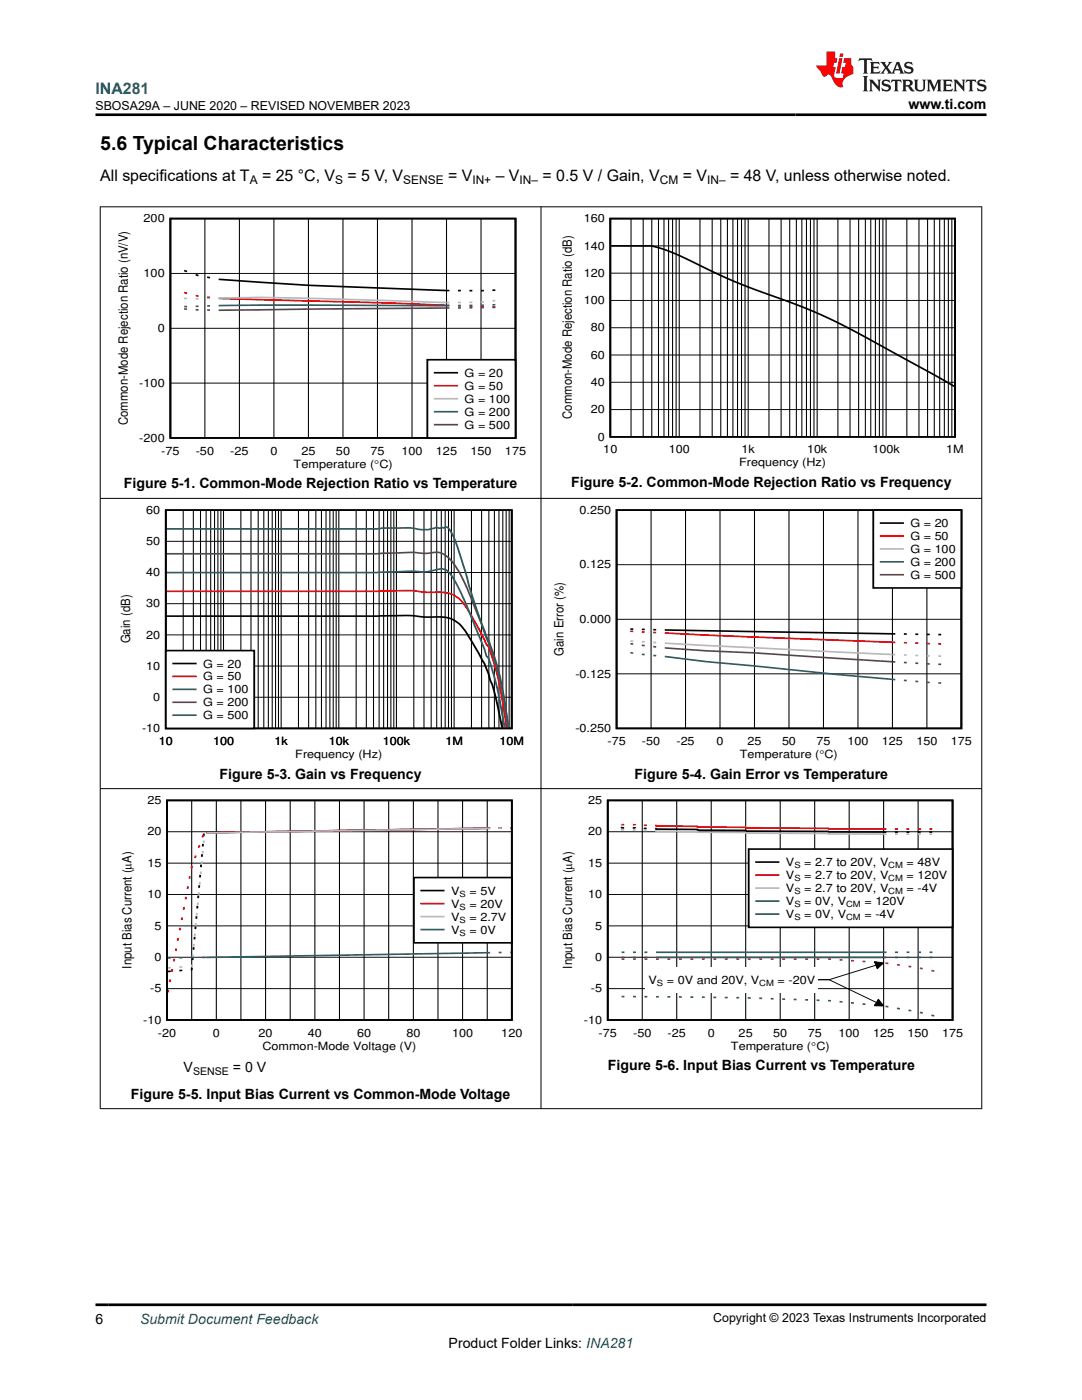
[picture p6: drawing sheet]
<svg xmlns="http://www.w3.org/2000/svg" width="216mm" height="279mm" viewBox="0 0 216 279" stroke-linecap="round" stroke-linejoin="round" font-family="sans-serif">
<path d="M34 43.6h68.9v43.8h-68.9zM36.7 54l.6 .2M39 54.8l.6 .2M41.3 55.3l.6 .1M43.6 55.7h.1M43.6 55.7l17.9 1.2 28.2 1.1M91.4 58h.6M93.7 58h.6M96.5 58h-.5M98.8 57.9h-.5" fill="none" stroke="#000" stroke-width=".35"/>
<path d="M34 54.6h68.9M40.9 43.6v43.8M47.8 43.6v43.8M54.7 43.6v43.8M61.5 43.6v43.8M68.4 43.6v43.8M75.3 43.6v43.8M82.2 43.6v43.8M89.1 43.6v43.8M96 43.6v43.8M34 76.5h68.9M34 65.5h68.9" fill="none" stroke="#000" stroke-width=".2"/>
<path d="M36.7 58.4l.6 .1M39 59l.6 .1M41.3 59.3l.6 .1M43.6 59.6h.1M43.6 59.6l34.5 .9 11.6 .5M91.4 61h.6M93.7 61.1h.6M96 61.2h.5M98.3 61.2l.5 .1" fill="none" stroke="#f00" stroke-width=".35"/>
<path d="M36.7 59.5h.6M39 59.6h.6M41.9 59.5l-.6 .1M43.6 59.5h.1M43.6 59.5l8.3-.2 9.6 .2 28.2 .9M98.8 60h-.5M92 60.4h-.6M93.7 60.3h.6M96.5 60.2l-.5 .1" fill="none" stroke="#b8b8b8" stroke-width=".35"/>
<path d="M37.3 61.2h-.6M39.6 61.1h-.6M41.9 61l-.6 .1M43.6 61h.1M43.6 61l17.9-.1 28.2 .1M92 61h-.6M94.3 60.9l-.6 .1M96.5 60.9h-.5M98.8 60.8h-.5" fill="none" stroke="#295c75" stroke-width=".35"/>
<path d="M36.7 61.7h.6M39 61.8h.6M41.3 61.9h.6M43.6 61.9h.1M89.7 61.5l-46.1 .4M91.4 61.4h.6M94.3 61.4h-.6M96.5 61.4h-.5M98.8 61.3l-.5 .1" fill="none" stroke="#68275f" stroke-width=".35"/>
<path d="M85.3 71.8h17.6v15.6h-17.6z" fill-rule="evenodd" fill="#fff"/>
<path d="M121.8 43.6h68.8v43.6h-68.8zM122 49.1h7.9l1.6 .3 2.6 1 12.5 5.8 12.8 4.8 6.1 2.6 7 3.6 17.9 9.9M85.3 71.8h17.6v15.6h-17.6zM86.8 74.4h4.4M33.1 101.8h69v43.6h-69zM33.3 123l44.9-.1a40.2 40.2 0 0 1 7.3 .3l1.2-.1a6.1 6.1 0 0 1 6.5 3.4l3.5 5.9 .4 1.1a52.7 52.7 0 0 1 3.1 11.7" fill="none" stroke="#000" stroke-width=".35"/>
<path d="M86.8 77h4.4M33.3 118l44.9-.1a34.1 34.1 0 0 1 7.3 .3h1.2a6.3 6.3 0 0 1 6.9 3.9l2.3 4.1 1.2 2.4 .3 .4a64.4 64.4 0 0 1 3.7 16.2" fill="none" stroke="#f00" stroke-width=".35"/>
<path d="M86.8 79.6h4.4" fill="none" stroke="#b8b8b8" stroke-width=".35"/>
<path d="M86.8 82.2h4.4M33.3 114.3h41.8l8.1-.3a10.6 10.6 0 0 0 4.6-.4 2.2 2.2 0 0 1 2.3 1.3l.4 .6a122.9 122.9 0 0 1 6.6 15.4l.3 .4a68.9 68.9 0 0 1 3.3 13.9" fill="none" stroke="#295c75" stroke-width=".35"/>
<path d="M86.8 84.8h4.4M33.3 110.5h41.8l3.5-.1a30.6 30.6 0 0 1 6.1 0h.4a5.7 5.7 0 0 1 3.5 .2 12.2 12.2 0 0 1 4.2 6l4.3 10.5 .3 .4a65.3 65.3 0 0 1 4 17.7" fill="none" stroke="#68275f" stroke-width=".35"/>
<g fill="none" stroke="#000" stroke-width=".2">
<path d="M121.8 60h68.8M121.8 54.5h68.8M121.8 49.1h68.8M125.9 43.6v43.6M128.3 43.6v43.6M130.1 43.6v43.6M131.4 43.6v43.6M132.5 43.6v43.6M133.4 43.6v43.6M134.2 43.6v43.6M134.9 43.6v43.6M135.5 43.6v43.6"/>
<path d="M139.7 43.6v43.6M142.1 43.6v43.6M143.8 43.6v43.6M145.1 43.6v43.6M146.2 43.6v43.6M147.2 43.6v43.6M148 43.6v43.6M148.7 43.6v43.6M149.3 43.6v43.6M153.4 43.6v43.6M155.9 43.6v43.6M157.6 43.6v43.6"/>
<path d="M158.9 43.6v43.6M160 43.6v43.6M160.9 43.6v43.6M161.7 43.6v43.6M162.4 43.6v43.6M163.1 43.6v43.6M167.2 43.6v43.6M169.6 43.6v43.6M171.3 43.6v43.6M172.7 43.6v43.6M173.8 43.6v43.6M174.7 43.6v43.6"/>
<path d="M175.5 43.6v43.6M176.2 43.6v43.6M176.8 43.6v43.6M180.9 43.6v43.6M183.4 43.6v43.6M185.1 43.6v43.6M186.4 43.6v43.6M187.5 43.6v43.6M188.4 43.6v43.6M189.2 43.6v43.6M189.9 43.6v43.6M121.8 76.3h68.8"/>
<path d="M121.8 70.8h68.8M121.8 65.4h68.8M121.8 81.7h68.8M33.1 114.3h69M33.1 108h69M36.6 101.8v43.6M38.6 101.8v43.6M40 101.8v43.6M41.1 101.8v43.6M42 101.8v43.6M42.8 101.8v43.6M43.5 101.8v43.6"/>
<path d="M44.1 101.8v43.6M44.6 101.8v43.6M48.1 101.8v43.6M50.1 101.8v43.6M51.5 101.8v43.6M52.6 101.8v43.6M53.5 101.8v43.6M54.3 101.8v43.6M55 101.8v43.6M55.6 101.8v43.6M56.1 101.8v43.6M59.6 101.8v43.6"/>
<path d="M61.6 101.8v43.6M63 101.8v43.6M64.1 101.8v43.6M65.1 101.8v43.6M65.8 101.8v43.6M66.5 101.8v43.6M67.1 101.8v43.6M67.6 101.8v43.6M71.1 101.8v43.6M73.1 101.8v43.6M74.5 101.8v43.6M75.6 101.8v43.6"/>
<path d="M76.5 101.8v43.6M77.3 101.8v43.6M78 101.8v43.6M78.6 101.8v43.6M79.1 101.8v43.6M82.6 101.8v43.6M84.6 101.8v43.6M86 101.8v43.6M87.1 101.8v43.6M88.1 101.8v43.6M88.8 101.8v43.6M89.5 101.8v43.6"/>
<path d="M90.1 101.8v43.6M90.6 101.8v43.6M94.1 101.8v43.6M96.1 101.8v43.6M97.5 101.8v43.6M98.7 101.8v43.6M99.6 101.8v43.6M100.3 101.8v43.6M101 101.8v43.6M101.6 101.8v43.6M33.1 139.1h69M33.1 132.9h69"/>
<path d="M33.1 126.7h69M33.1 120.5h69"/>
</g>
<path d="M33.3 105.6h41.8l2.7-.2a31.2 31.2 0 0 1 6.5 .3h1.2l1.5-.5 .8 .2 .4-.1 .4 .1 .4-.2 .3 .1 .4 .4a39.1 39.1 0 0 1 3.1 8.2l.8 3 2.7 8.2a71.9 71.9 0 0 1 4.2 14.3l.9 5.8" fill="none" stroke="#286b48" stroke-width=".35"/>
<path d="M33.1 129.8h17.6v15.6h-17.6z" fill-rule="evenodd" fill="#fff"/>
<path d="M123 101.8h68.8v43.6h-68.8zM33.1 129.8h17.6v15.6h-17.6zM34.6 132.4h4.4M125.8 125.5h.6M128.1 125.6h.5M130.4 125.7h.5M132.6 125.7h.1M132.7 125.7l45.9 .8M180.4 126.5h.5M182.6 126.6h.6M184.9 126.6h.6M187.2 126.6h.6" fill="none" stroke="#000" stroke-width=".35"/>
<path d="M34.6 135h4.4M125.8 126h.6M128.1 126.1h.5M130.4 126.2h.5M132.6 126.3h.1M132.7 126.3l45.9 1.9M180.4 128.3h.5M182.6 128.3l.6 .1M184.9 128.4h.6M187.2 128.5h.6" fill="none" stroke="#f00" stroke-width=".35"/>
<path d="M34.6 137.6h4.4M125.8 130.3h.6M128.1 130.6h.5M130.4 130.8l.5 .1M132.6 131h.1M132.7 131l8.2 1 37.7 3.6M180.4 135.8h.5M182.6 136h.6M184.9 136.2h.6M187.2 136.3h.6" fill="none" stroke="#295c75" stroke-width=".35"/>
<path d="M125.8 128.5h.6M128.1 128.8l.5 .1M130.4 129.1h.5M132.6 129.3h.1M132.7 129.3l45.9 2.8M180.4 132.2h.5M182.6 132.3l.6 .1M184.9 132.5h.6M187.2 132.6h.6M34.6 140.2h4.4" fill="none" stroke="#68275f" stroke-width=".35"/>
<path d="M34.6 142.7h4.4" fill="none" stroke="#286b48" stroke-width=".35"/>
<path d="M123 112.7h68.8M129.9 101.8v43.6M136.8 101.8v43.6M143.7 101.8v43.6M150.6 101.8v43.6M157.4 101.8v43.6M164.3 101.8v43.6M171.2 101.8v43.6M178.1 101.8v43.6M185 101.8v43.6M123 134.5h68.8M123 123.6h68.8" fill="none" stroke="#000" stroke-width=".2"/>
<path d="M125.8 127.9l.6 .1M128.1 128.1h.5M130.4 128.2l.5 .1M132.6 128.4h.1M132.7 128.4l45.9 2.2M180.4 130.7h.5M182.6 130.8h.6M184.9 130.9h.6M187.2 130.9h.6" fill="none" stroke="#b8b8b8" stroke-width=".35"/>
<path d="M174.3 101.8h17.5v15.5h-17.5z" fill-rule="evenodd" fill="#fff"/>
<g fill="none" stroke="#000" stroke-width=".35">
<path d="M174.3 101.8h17.5v15.5h-17.5zM175.7 104.4h4.5M33.3 159.7h68.8v43.9h-68.8zM39.6 178.7l-.1 .5M39.8 176.7l-.1 .5M39.9 174.6v.5M40.1 172.5v.6M40.3 170.5v.5M40.5 168.4v.5M40.7 166.4l-.1 .5M97.8 165.3l-56.6 .9M100.1 165.2l-.6 .1"/>
<path d="M101.8 165.2h.2M34.1 193.8l-.6 .1M36.4 193.7h-.6M38.3 193.2v.3h-.2M38.5 191.1l-.1 .5M38.6 189v.5M38.8 187v.5M39 184.9v.5M39.2 182.9v.5M39.4 180.8l-.1 .5"/>
</g>
<g fill="none" stroke="#f00" stroke-width=".35">
<path d="M175.7 107h4.5M37.1 179l-.1 .5M37.5 176.9l-.1 .5M37.9 174.9l-.1 .5M38.3 172.8l-.1 .5M39.1 170.7l-.2 .5M39.8 168.7l-.2 .5M40.6 166.6l-.2 .5M97.8 165.3l-56.6 .9M100.1 165.2l-.6 .1M101.8 165.2h.2M33.6 197.5l-.1 .5"/>
<path d="M34 195.5l-.1 .5M34.4 193.4l-.1 .5M34.8 191.3l-.1 .6M35.2 189.3l-.1 .5M35.5 187.2v.5M36 185.2l-.2 .5M36.3 183.1l-.1 .5M36.7 181l-.1 .6"/>
</g>
<g fill="none" stroke="#b8b8b8" stroke-width=".35">
<path d="M175.7 109.5h4.5M39.7 178.1l-.1 .5M39.9 176l-.1 .5M40.1 173.9l-.1 .6M40.3 171.9l-.1 .5M40.5 169.8l-.1 .5M40.7 167.8l-.1 .5M97.8 165.3l-56.6 .9M100.1 165.3h-.6M101.8 165.2h.2M34.1 193.1l-.6 .1M36.4 193h-.6"/>
<path d="M38.3 192.5v.4h-.2M38.5 190.4l-.1 .5M38.7 188.4l-.1 .5M38.9 186.3l-.1 .5M39.1 184.2l-.1 .6M39.3 182.2l-.1 .5M39.5 180.1l-.1 .5"/>
</g>
<path d="M175.7 112.1h4.5M34.1 191.2h-.6M35.8 191.1h.6M38.7 191.1h-.6M40.9 191.1h-.5M97.8 190.1l-56.6 1M100.1 190.1h-.6M101.8 190.1h.2" fill="none" stroke="#295c75" stroke-width=".35"/>
<path d="M175.7 114.7h4.5" fill="none" stroke="#68275f" stroke-width=".35"/>
<g fill="none" stroke="#000" stroke-width=".2">
<path d="M38.3 159.7v43.9M43.2 159.7v43.9M48.1 159.7v43.9M53 159.7v43.9M57.9 159.7v43.9M62.8 159.7v43.9M67.7 159.7v43.9M72.6 159.7v43.9M77.6 159.7v43.9M82.5 159.7v43.9M87.4 159.7v43.9M92.3 159.7v43.9"/>
<path d="M97.2 159.7v43.9M33.3 178.5h68.8M33.3 172.3h68.8M33.3 166h68.8M33.3 197.3h68.8M33.3 191h68.8M33.3 184.8h68.8"/>
</g>
<path d="M82.6 175.1h19.5v13.1h-19.5z" fill-rule="evenodd" fill="#fff"/>
<g fill="none" stroke="#000" stroke-width=".35">
<path d="M121.3 159.7h68.8v43.9h-68.8zM82.6 175.1h19.5v13.1h-19.5zM84.1 177.7h4.4M124 165.2h.5M126.3 165.2l.5 .1M128.5 165.3h.5M130.8 165.4l.1 .1M130.9 165.4v.1h8.3v.2h9.6v.2l27.5 .2M176.3 166l.6 .1M178.6 166.1h.6M180.9 166.1h.5M183.7 166.1h-.5"/>
<path d="M185.4 166h.6"/>
</g>
<path d="M124 164.5l.6 .1M126.3 164.6l.5 .1M128.5 164.7h.5M130.8 164.7l.1 .1M130.9 164.7v.1l8.3 .1v.2h9.6v.1l27.5 .2M176.3 165.4h.6M178.6 165.4h.6M180.9 165.4h.5M183.2 165.4h.5M185.4 165.4h.6M84.1 180.3h4.4" fill="none" stroke="#f00" stroke-width=".35"/>
<path d="M124 165.6h.5M126.3 165.6l.5 .1M128.5 165.7h.5M130.8 165.8l.1 .1M130.9 165.8v.1h8.3v.2h9.6v.2l28.1 .2M178.6 166.5h.6M180.9 166.5h.5M183.2 166.5h.5M185.4 166.5h.6M84.1 182.9h4.4" fill="none" stroke="#b8b8b8" stroke-width=".35"/>
<g fill="none" stroke="#295c75" stroke-width=".35">
<path d="M84.1 185.5h4.4M124 198.9h.6M124 190h.6M126.3 198.9h.6M126.3 190h.6M128.6 198.9h.6M128.6 190h.6M130.9 198.9h.6M130.9 190h.1M130.9 190h46M133.2 198.9l.6 .1M135.5 199h.5"/>
<path d="M137.8 199h.5M140.1 199h.5M142.3 199l.6 .1M144.6 199.1h.6M146.9 199.1h.6M149.2 199.2h.6M151.5 199.2h.6M153.8 199.3h.6M156.1 199.4h.6M158.4 199.5h.5M160.7 199.5l.5 .1M163 199.6h.5"/>
<path d="M165.2 199.7h.6M167.5 199.9l.6 .1M178.6 190h.6M180.9 190h.6M183.2 190h.6M185.5 190h.6M169.8 200.1l.6 .1M172.1 200.4h.6M174.4 200.6h.6M176.7 200.8l.6 .1M179 201.2l.5 .1M181.3 201.6l.5 .1"/>
<path d="M183.6 202l.5 .2M185.8 202.6l.6 .1"/>
</g>
<g fill="none" stroke="#000" stroke-width=".2">
<path d="M128.2 159.7v43.9M135 159.7v43.9M141.9 159.7v43.9M148.8 159.7v43.9M155.7 159.7v43.9M162.6 159.7v43.9M169.4 159.7v43.9M176.3 159.7v43.9M183.2 159.7v43.9M121.3 178.5h68.8M121.3 172.3h68.8M121.3 166h68.8"/>
<path d="M121.3 197.3h68.8M121.3 191h68.8M121.3 184.8h68.8M174.5 191.9l1.8 .3-1.3 1.1zM174.8 192.6l-9.4 2.9h-2.2h2.2l9.5 4.6M175.3 199.4l1 1.4-1.8-.1z"/>
</g>
<path d="M124 191.1h.6M126.3 191.1h.6M128.6 191.1h.6M130.9 191.1h.1M130.9 191.1h46M178.6 191.1h.6M180.9 191.1h.6M183.2 191.1h.6M185.5 191.1h.6" fill="none" stroke="#286b48" stroke-width=".35"/>
<g fill="none" stroke="#9d3939" stroke-width=".35">
<path d="M124 191.4h.6M126.3 191.4h.6M128.6 191.4h.6M130.9 191.4h.6M133.2 191.4h.6M135.5 191.4h.5M137.8 191.4h.5M140.1 191.4h.5M142.3 191.4h.6M144.6 191.4h.6M146.9 191.4h.6M149.2 191.4h.6"/>
<path d="M151.5 191.4h.6M153.8 191.4h.6M156.1 191.4h.6M158.4 191.4h.5M160.7 191.4h.5M163 191.4h.5M165.2 191.4h.6M167.5 191.6h.6M169.8 191.7l.6 .1M172.1 191.9h.6M174.4 192l.6 .1M176.7 192.2l.6 .1"/>
<path d="M179 192.5l.5 .1M181.3 192.9h.5M183.6 193.2l.5 .1M185.8 193.7l.6 .1"/>
</g>
<path d="M174.5 191.9l1.8 .3-1.3 1.1zM175.3 199.4l1 1.4-1.8-.1z" fill="#000"/>
<g fill="#fff">
<path d="M128.8 193h34.4v5.1h-34.4z" fill-rule="evenodd"/>
<path d="M149.4 169.5h40.7v15.6h-40.7z" fill-rule="evenodd"/>
</g>
<path d="M149.4 169.5h40.7v15.6h-40.7zM150.9 172h4.4" fill="none" stroke="#000" stroke-width=".35"/>
<path d="M150.9 174.6h4.4" fill="none" stroke="#f00" stroke-width=".35"/>
<path d="M150.9 177.2h4.4" fill="none" stroke="#b8b8b8" stroke-width=".35"/>
<path d="M150.9 179.8h4.4" fill="none" stroke="#295c75" stroke-width=".35"/>
<path d="M150.9 182.4h4.4" fill="none" stroke="#286b48" stroke-width=".35"/>
<path d="M19.9 41.3h176.1M20 41.2v180.1M107.9 41.2v180.1M195.9 41.2v180.1M19.9 99.5h176.1M19.9 157.4h176.1M19.9 221.3h176.1" fill="none" stroke="#000" stroke-width=".2"/>
<path d="M171.5 11.6l-.2 .6 .5-.2h.6v.1v2.2l-.2 .4h1l-.2-.4v-2.2v-.1h.5l.5 .2-.1-.6zM173.6 12.4l.2 .3v1.6l-.2 .4h1.9l.1-.6a1.08 1.08 0 0 1-1.3 .2v-.7h.6l.4 .2v-.7l-.4 .2h-.6v-.5l.2-.2a1 1 0 0 1 1 .3l-.1-.5zM175.7 12.4l.9 1.1-1 1.2h.9l-.2-.2 .5-.8 .4 .8-.2 .2h1.6l-.2-.2 .2-.5h.9l.1 .5-.1 .2h.9l-.2-.4-.8-1.9h-.5l-.9 2.1-.9-1.1 .9-1h-.8l.2 .2-.4 .6-.4-.6 .2-.2zM179 12.8l.4 1h-.7zM180.7 12.5a.65 .65 0 0 0-.2 .7 .65 .65 0 0 0 .6 .5l.6 .1 .1 .3a.79 .79 0 0 1-.7 .4 .79 .79 0 0 1-.7-.5l.1 .7 .2-.1a.93 .93 0 0 0 1.1 0 .93 .93 0 0 0 .4-.9 1.46 1.46 0 0 0-1.2-.6l-.1-.3a1.09 1.09 0 0 1 1.2 .2l-.2-.6-.1 .1-.5-.2zM172.2 15.2l.2 .4v2.2l-.2 .4h1l-.2-.4v-2.2l.2-.4zM173.4 15.9l.2 .4v1.5l-.2 .4h.8l-.3-.4 .1-1.3 1.6 1.8v-2l.2-.4h-.7l.1 .2 .1 1.1-1.2-1.3zM176.2 16a.65 .65 0 0 0-.2 .8 .65 .65 0 0 0 .6 .4l.6 .2 .1 .2a.79 .79 0 0 1-.7 .4 .79 .79 0 0 1-.7-.5l.1 .7 .2-.1a.93 .93 0 0 0 1.1 .1 .93 .93 0 0 0 .4-1 1.46 1.46 0 0 0-1.2-.5l-.1-.4a1.09 1.09 0 0 1 1.2 .2l-.1-.6-.2 .1-.5-.1zM177.9 15.9l-.1 .6a.63 .63 0 0 1 .8-.3v1.6l-.3 .4h1l-.2-.4v-1.6a.66 .66 0 0 1 .8 .3l-.1-.6zM180 15.9l.2 .4v1.5l-.2 .4h1l-.2-.2-.1-.7h.5l.1 .2a.79 .79 0 0 0 1.2 .6l-1-.9a.61 .61 0 0 0 .6-.6 .61 .61 0 0 0-.5-.7zM180.8 16.2h.1a.47 .47 0 0 1 .5 .1 .47 .47 0 0 1 .1 .5l-.1 .1-.7 .1zM182.3 15.9l.2 .2a2.27 2.27 0 0 0 .4 2 1.04 1.04 0 0 0 1.7-.7v-1.3l.2-.2h-.8l.2 .4v1.1a.6 .6 0 0 1-.6 .6 .6 .6 0 0 1-.6-.6v-1.1l.3-.4zM184.9 15.9l.2 .4v1.5l-.2 .4h.8l-.3-.4v-1.4l.9 1.9 .9-1.9v1.4l-.3 .4h1l-.2-.4v-1.5l.2-.4h-.8l-.7 1.5-.6-1.5zM188.1 15.9l.2 .4v1.5l-.2 .4h1.9l.1-.6a1.09 1.09 0 0 1-1.3 .2v-.7h.6l.4 .2v-.6l-.4 .2h-.6v-.6l.2-.1a1.01 1.01 0 0 1 1 .3l-.1-.6zM190.2 15.9l.3 .4v1.5l-.3 .4h.8l-.2-.4v-1.3l1.6 1.8v-2l.2-.4h-.7l.2 .2v1.1l-1.2-1.3zM192.8 15.9l-.1 .6a.63 .63 0 0 1 .8-.3v1.6l-.3 .4h1l-.2-.4v-1.6a.66 .66 0 0 1 .8 .3l-.1-.6zM195.2 16a.65 .65 0 0 0-.2 .8 .65 .65 0 0 0 .6 .4l.6 .2 .2 .2a.79 .79 0 0 1-.7 .4 .79 .79 0 0 1-.7-.5l.1 .7 .2-.1a.93 .93 0 0 0 1 .1 .93 .93 0 0 0 .5-1 1.46 1.46 0 0 0-1.3-.5v-.4a1.09 1.09 0 0 1 1.2 .2l-.2-.6-.2 .1-.5-.1z" fill="#231f20"/>
<path d="M164.9 10.3v2.7h-2l.1 .4 .8 1a.95 .95 0 0 0 1 .9 .59 .59 0 0 1 .5-.4 .59 .59 0 0 1 .5 .3l.4 .8a1.59 1.59 0 0 0 2.1 1.4 1.61 1.61 0 0 1 1-2.3l1-.3-.1-1.5a1.59 1.59 0 0 1-.3-1.7h-1.5l-.2 .9h.6l-.2 .9h-.5l-.2 .9v.3l.4 .1-.1 .9h-.7a.73 .73 0 0 1-1-.7l.3-1.5h-.5l.1-.9h.5l.2-.9h-.5v-1.3zM167.4 11.6l-.6 3.1h.7l.6-3.1zM167.6 10.7l-.1 .6h.7l.1-.6z" fill="#ed1c24"/>
<path d="M19 22.9h177.8M19 260.4h177.8" fill="none" stroke="#000" stroke-width=".53"/>
<text font-size="3.9" x="20" y="29.9">5.6 Typical Characteristics</text>
<text font-size="3.2" fill="#00f" x="19" y="18.7">INA281</text>
<g font-size="3.2">
<text x="20" y="36.1">All specifications at T</text>
<text x="52.3" y="36.1">= 25 °C, V</text>
<text x="69.4" y="36.1">= 5 V, V</text>
<text x="89.4" y="36.1">= V</text>
<text x="98.9" y="36.1">– V</text>
<text x="108.3" y="36.1">= 0.5 V / Gain, V</text>
<text x="136.2" y="36.1">= V</text>
<text x="145.7" y="36.1">= 48 V, unless otherwise noted.</text>
</g>
<g font-size="2.8">
<text x="181.3" y="21.8">www.ti.com</text>
<text x="24.7" y="97.5">Figure 5-1. Common-Mode Rejection Ratio vs Temperature</text>
<text x="114" y="97.2">Figure 5-2. Common-Mode Rejection Ratio vs Frequency</text>
<text x="43.8" y="155.4">Figure 5-3. Gain vs Frequency</text>
<text x="126.6" y="155.4">Figure 5-4. Gain Error vs Temperature</text>
<text x="36.6" y="214">V</text>
<text x="46.5" y="214">= 0 V</text>
<text x="121.3" y="213.6">Figure 5-6. Input Bias Current vs Temperature</text>
<text x="26.1" y="219.3">Figure 5-5. Input Bias Current vs Common-Mode Voltage</text>
<text x="19" y="264.2">6</text>
<text x="89.5" y="269">Product Folder Links: INA281</text>
</g>
<text font-size="2.8" fill="#00f" x="27.9" y="264.2">Submit Document Feedback</text>
<g font-size="2.5">
<text x="19" y="21.9">SBOSA29A – JUNE 2020 – REVISED NOVEMBER 2023</text>
<text x="114.1" y="83.6" transform="rotate(-90 114.1 83.6)">Common-Mode Rejection Ratio (dB)</text>
<text x="25.5" y="84.9" transform="rotate(-90 25.5 84.9)">Common-Mode Rejection Ratio (nV/V)</text>
<text x="26" y="128.4" transform="rotate(-90 26 128.4)">Gain (dB)</text>
<text x="112.4" y="130.9" transform="rotate(-90 112.4 130.9)">Gain Error (%)</text>
<text x="26.2" y="193.3" transform="rotate(-90 26.2 193.3)">Input Bias Current (PA)</text>
<text x="114.2" y="193.3" transform="rotate(-90 114.2 193.3)">Input Bias Current (PA)</text>
<text x="142.3" y="263.9">Copyright © 2023 Texas Instruments Incorporated</text>
</g>
<g font-size="2.4">
<text x="49.8" y="36.7">A</text>
<text x="66.9" y="36.7">S</text>
<text x="80.4" y="36.7">SENSE</text>
<text x="94.3" y="36.7">IN+</text>
<text x="103.7" y="36.7">IN–</text>
<text x="131.6" y="36.7">CM</text>
<text x="141.1" y="36.7">IN–</text>
</g>
<g font-size="2.3">
<text x="28.6" y="44.4">200</text>
<text x="116.5" y="44.4">160</text>
<text x="116.5" y="49.8">140</text>
<text x="28.6" y="55.3">100</text>
<text x="116.5" y="55.3">120</text>
<text x="116.5" y="60.7">100</text>
<text x="31.5" y="66.3">0</text>
<text x="117.9" y="71.6">60</text>
<text x="117.9" y="66.1">80</text>
<text x="27.8" y="77.2">-100</text>
<text x="92.7" y="75.2">G = 20</text>
<text x="92.7" y="77.8">G = 50</text>
<text x="117.9" y="77">40</text>
<text x="92.7" y="80.4">G = 100</text>
<text x="92.7" y="83">G = 200</text>
<text x="117.9" y="82.5">20</text>
<text x="27.8" y="88.1">-200</text>
<text x="92.7" y="85.6">G = 500</text>
<text x="119.3" y="87.9">0</text>
<text x="32.2" y="90.7">-75</text>
<text x="39" y="90.7">-50</text>
<text x="45.9" y="90.7">-25</text>
<text x="53.9" y="90.7">0</text>
<text x="58.6" y="93.3">Temperature (qC)</text>
<text x="60.1" y="90.7">25</text>
<text x="67" y="90.7">50</text>
<text x="73.9" y="90.7">75</text>
<text x="80.1" y="90.7">100</text>
<text x="87" y="90.7">125</text>
<text x="93.9" y="90.7">150</text>
<text x="100.8" y="90.7">175</text>
<text x="120.4" y="90.5">10</text>
<text x="133.4" y="90.5">100</text>
<text x="147.5" y="93.1">Frequency (Hz)</text>
<text x="148" y="90.5">1k</text>
<text x="161" y="90.5">10k</text>
<text x="174.1" y="90.5">100k</text>
<text x="188.8" y="90.5">1M</text>
<text x="29.2" y="102.6">60</text>
<text x="115.6" y="102.6">0.250</text>
<text x="181.7" y="105.2">G = 20</text>
<text x="181.7" y="107.8">G = 50</text>
<text x="29.2" y="108.8">50</text>
<text x="115.6" y="113.4">0.125</text>
<text x="181.7" y="110.3">G = 100</text>
<text x="181.7" y="112.9">G = 200</text>
<text x="29.2" y="115">40</text>
<text x="181.7" y="115.5">G = 500</text>
<text x="29.2" y="121.2">30</text>
<text x="115.6" y="124.3">0.000</text>
<text x="29.2" y="127.4">20</text>
<text x="29.2" y="133.7">10</text>
<text x="40.5" y="133.2">G = 20</text>
<text x="40.5" y="135.8">G = 50</text>
<text x="114.8" y="135.2">-0.125</text>
<text x="30.6" y="139.9">0</text>
<text x="40.5" y="138.4">G = 100</text>
<text x="40.5" y="141">G = 200</text>
<text x="40.5" y="143.5">G = 500</text>
<text x="28.3" y="146.1">-10</text>
<text x="31.7" y="148.7">10</text>
<text x="42.5" y="148.7">100</text>
<text x="54.8" y="148.7">1k</text>
<text x="65.6" y="148.7">10k</text>
<text x="76.4" y="148.7">100k</text>
<text x="88.9" y="148.7">1M</text>
<text x="99.7" y="148.7">10M</text>
<text x="114.8" y="146.1">-0.250</text>
<text x="121.2" y="148.7">-75</text>
<text x="128.1" y="148.7">-50</text>
<text x="135" y="148.7">-25</text>
<text x="143" y="148.7">0</text>
<text x="149.2" y="148.7">25</text>
<text x="156" y="148.7">50</text>
<text x="162.9" y="148.7">75</text>
<text x="169.1" y="148.7">100</text>
<text x="176" y="148.7">125</text>
<text x="182.9" y="148.7">150</text>
<text x="189.7" y="148.7">175</text>
<text x="58.9" y="151.3">Frequency (Hz)</text>
<text x="147.6" y="151.3">Temperature (qC)</text>
<text x="29.4" y="160.5">25</text>
<text x="117.4" y="160.5">25</text>
<text x="29.4" y="166.7">20</text>
<text x="117.4" y="166.7">20</text>
<text x="29.4" y="173">15</text>
<text x="117.4" y="173">15</text>
<text x="156.8" y="172.9">V</text>
<text x="160.5" y="172.9">= 2.7 to 20V, V</text>
<text x="180.9" y="172.9">= 48V</text>
<text x="29.4" y="179.3">10</text>
<text x="90" y="178.5">V</text>
<text x="93.7" y="178.5">= 5V</text>
<text x="117.4" y="179.3">10</text>
<text x="156.8" y="175.4">V</text>
<text x="156.8" y="178">V</text>
<text x="160.5" y="175.4">= 2.7 to 20V, V</text>
<text x="160.5" y="178">= 2.7 to 20V, V</text>
<text x="180.9" y="175.4">= 120V</text>
<text x="180.9" y="178">= -4V</text>
<text x="30.8" y="185.5">5</text>
<text x="90" y="181.1">V</text>
<text x="90" y="183.7">V</text>
<text x="93.7" y="181.1">= 20V</text>
<text x="93.7" y="183.7">= 2.7V</text>
<text x="118.8" y="185.5">5</text>
<text x="156.8" y="180.6">V</text>
<text x="156.8" y="183.2">V</text>
<text x="160.5" y="180.6">= 0V, V</text>
<text x="160.5" y="183.2">= 0V, V</text>
<text x="172.5" y="180.6">= 120V</text>
<text x="172.5" y="183.2">= -4V</text>
<text x="30.8" y="191.8">0</text>
<text x="90" y="186.3">V</text>
<text x="93.7" y="186.3">= 0V</text>
<text x="118.8" y="191.8">0</text>
<text x="129.4" y="196.3">V</text>
<text x="133" y="196.3">= 0V and 20V, V</text>
<text x="155.1" y="196.3">= -20V</text>
<text x="30" y="198.1">-5</text>
<text x="117.9" y="198.1">-5</text>
<text x="28.6" y="204.3">-10</text>
<text x="31.5" y="206.9">-20</text>
<text x="42.5" y="206.9">0</text>
<text x="51.6" y="206.9">20</text>
<text x="52.3" y="209.5">Common-Mode Voltage (V)</text>
<text x="61.4" y="206.9">40</text>
<text x="71.2" y="206.9">60</text>
<text x="81.1" y="206.9">80</text>
<text x="90.2" y="206.9">100</text>
<text x="100" y="206.9">120</text>
<text x="116.5" y="204.3">-10</text>
<text x="119.5" y="206.9">-75</text>
<text x="126.3" y="206.9">-50</text>
<text x="133.2" y="206.9">-25</text>
<text x="141.2" y="206.9">0</text>
<text x="145.8" y="209.5">Temperature (qC)</text>
<text x="147.4" y="206.9">25</text>
<text x="154.3" y="206.9">50</text>
<text x="161.2" y="206.9">75</text>
<text x="167.3" y="206.9">100</text>
<text x="174.2" y="206.9">125</text>
<text x="181.1" y="206.9">150</text>
<text x="188" y="206.9">175</text>
</g>
<text font-size="2.1" x="38.5" y="214.6">SENSE</text>
<g font-size="1.7">
<text x="158.5" y="173.2">S</text>
<text x="177.3" y="173.2">CM</text>
<text x="91.7" y="178.9">S</text>
<text x="158.5" y="175.8">S</text>
<text x="158.5" y="178.4">S</text>
<text x="177.3" y="175.8">CM</text>
<text x="177.3" y="178.4">CM</text>
<text x="91.7" y="181.5">S</text>
<text x="91.7" y="184.1">S</text>
<text x="158.5" y="181">S</text>
<text x="158.5" y="183.6">S</text>
<text x="168.8" y="181">CM</text>
<text x="168.8" y="183.6">CM</text>
<text x="91.7" y="186.7">S</text>
<text x="131.1" y="196.7">S</text>
<text x="151.5" y="196.7">CM</text>
</g>
</svg>
